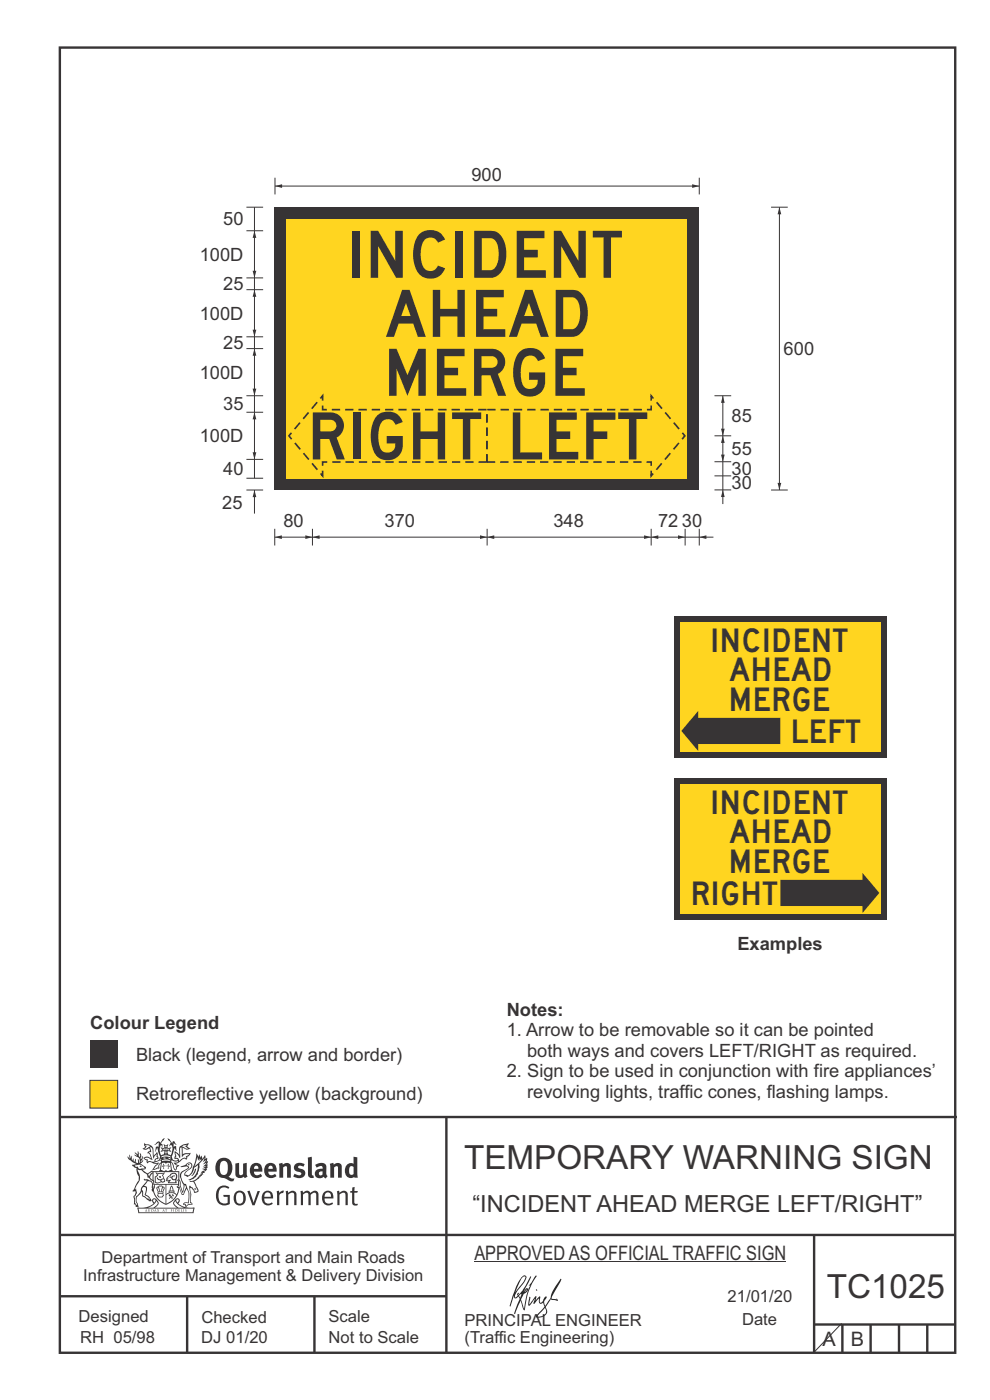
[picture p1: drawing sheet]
<svg xmlns="http://www.w3.org/2000/svg" width="210mm" height="297mm" viewBox="0 0 210 297" stroke-linecap="round" stroke-linejoin="round" font-family="sans-serif">
<g fill="none" stroke="#373435" stroke-width=".51">
<path d="M12.7 10.1h189.9v276.9h-189.9zM12.7 237h190.3M94.7 236.9v50.1M12.7 262h190M12.7 275h82M39.7 275v12M66.7 275v12M172.7 262v25M172.7 281h30M178.7 281v6M184.7 281v6M190.7 281v6"/>
<path d="M196.7 281v6"/>
</g>
<path d="M19.1 220.7h5.9v5.9h-5.9z" fill-rule="evenodd" fill="#373435"/>
<path d="M19.1 229.2h5.9v5.9h-5.9z" fill-rule="evenodd" fill="#ffd520" stroke="#373435" stroke-width=".21"/>
<path d="M100.6 267.7h66.2" fill="none" stroke="#373435" stroke-width=".21"/>
<g fill="#373435">
<path d="M47 246.4a2.55 2.55 0 0 0 0 2.7l.3 .1a.81 .81 0 0 0 1-.9v-.5a1.04 1.04 0 0 0-1.1-1.5zM46.3 246.1a1.82 1.82 0 0 1 2.1-.3 1.82 1.82 0 0 1 .9 1.9 2.29 2.29 0 0 1-.8 1.9l.7 .4h.5l-.2 .6a2.87 2.87 0 0 1-2-.7 2.12 2.12 0 0 1-1.7-3.1z" fill-rule="evenodd"/>
<path d="M49.9 246.8l.8-.1v2a.46 .46 0 0 0 .3 .6 .46 .46 0 0 0 .6-.3v-2.1l.7-.2v2.3l.2 .6-.5 .3-.3-.3a1.02 1.02 0 0 1-1.2 .3 1.02 1.02 0 0 1-.6-1.1z" fill-rule="evenodd"/>
<path d="M54 247.5l-.1 .5h.9a.49 .49 0 0 0-.2-.6 .49 .49 0 0 0-.6 .1zM53.4 247.1a1.34 1.34 0 0 1 1.6-.2 1.34 1.34 0 0 1 .6 1.5v.2h-1.7a.77 .77 0 0 0 .5 .7 .77 .77 0 0 0 .9-.3l.3 .5a1.59 1.59 0 0 1-2 .1 1.59 1.59 0 0 1-.5-2z" fill-rule="evenodd"/>
<path d="M57 247.5l-.1 .5h1a.49 .49 0 0 0-.2-.6 .49 .49 0 0 0-.7 .1zM56.4 247.1a1.34 1.34 0 0 1 1.6-.2 1.34 1.34 0 0 1 .7 1.5v.2h-1.8a.77 .77 0 0 0 .5 .7 .77 .77 0 0 0 .9-.3l.4 .5a1.59 1.59 0 0 1-2.1 .1 1.59 1.59 0 0 1-.5-2z" fill-rule="evenodd"/>
<path d="M59.2 246.9l.7-.2 .1 .4a.95 .95 0 0 1 1-.4 .95 .95 0 0 1 .7 .9v2.2h-.8v-2.2a.46 .46 0 0 0-.8 .1v2.1h-.8z" fill-rule="evenodd"/>
<path d="M62.6 247.1a1.75 1.75 0 0 1 2-.1l-.2 .5-.6-.2a.43 .43 0 0 0-.6 .3l.4 .3a1.04 1.04 0 0 1 1.2 1.1 1.04 1.04 0 0 1-1.4 .9l-1.2-.3 .3-.6 1 .3 .4-.3a.88 .88 0 0 0-1-.5l-.4-.3-.1-.3z" fill-rule="evenodd"/>
<path d="M65.3 245.6l.8-.2 .1 3.8 .3 .1 .1 .5a.88 .88 0 0 1-1-.1 .88 .88 0 0 1-.3-.9z" fill-rule="evenodd"/>
<path d="M67.8 248.6a.43 .43 0 0 0-.1 .7 .43 .43 0 0 0 .7-.1v-.7zM66.8 247.1a1.7 1.7 0 0 1 2.4 .1v1.9l.3 .4-.4 .5-.5-.4a1.03 1.03 0 0 1-1.7-.1 1.03 1.03 0 0 1 .8-1.5l.7-.1v-.4a.8 .8 0 0 0-1.2 .2z" fill-rule="evenodd"/>
<path d="M70 246.9l.7-.2 .1 .4a.95 .95 0 0 1 1-.4 .95 .95 0 0 1 .7 .9v2.2h-.8v-2.2a.46 .46 0 0 0-.8 .1v2.1h-.8z" fill-rule="evenodd"/>
<path d="M74.3 247.4a1.48 1.48 0 0 0 0 1.8h.5l.2-.2v-1.4l-.3-.2zM75 245.4l.8 .1 .1 4.3h-.7l-.1-.1a1.26 1.26 0 0 1-1.4 0 1.26 1.26 0 0 1-.5-1.3 1.29 1.29 0 0 1 .4-1.4 1.29 1.29 0 0 1 1.4-.1z" fill-rule="evenodd"/>
<path d="M46.4 251.9a1.72 1.72 0 0 1 2.3 0l-.3 .3a1.24 1.24 0 0 0-1.4-.2 1.24 1.24 0 0 0-.6 1.3 1.49 1.49 0 0 0 1.2 2l.7-.1v-1.3h-.8l-.1-.4h1.3v1.9a1.93 1.93 0 0 1-2.2 0 1.93 1.93 0 0 1-.7-2.2l.2-.8z" fill-rule="evenodd"/>
<path d="M50.4 253.1a1.65 1.65 0 0 0 .2 2.2 .99 .99 0 0 0 1-1.4 .78 .78 0 0 0-.4-.8 .78 .78 0 0 0-.8 0zM50 252.9a1.33 1.33 0 0 1 1.6-.1 1.33 1.33 0 0 1 .5 1.4 1.31 1.31 0 0 1-1.3 1.5 1.31 1.31 0 0 1-1.2-1.6v-.5z" fill-rule="evenodd"/>
<path d="M52.5 252.7l.4-.1 .9 2.6 .8-2.5h.5l-1.1 3h-.5z" fill-rule="evenodd"/>
<path d="M56.3 253.2l-.2 .7h1.3a.7 .7 0 0 0-.3-.8 .7 .7 0 0 0-.8 .1zM55.9 253a1.22 1.22 0 0 1 1.5-.2 1.22 1.22 0 0 1 .5 1.4h-1.8a.93 .93 0 0 0 .5 1.1 .93 .93 0 0 0 1.1-.2l.2 .3a1.43 1.43 0 0 1-1.8 .1 1.43 1.43 0 0 1-.6-1.7z" fill-rule="evenodd"/>
<path d="M58.7 252.7l.4-.1 .1 .5 .4-.4 .6-.1-.2 .5a.66 .66 0 0 0-.8 .7v1.9h-.4z" fill-rule="evenodd"/>
<path d="M60.6 252.7l.4-.1 .1 .5a.94 .94 0 0 1 1-.5 .94 .94 0 0 1 .8 .8v2.3h-.5l-.1-2.6a.81 .81 0 0 0-1.2 .3v2.3h-.4z" fill-rule="evenodd"/>
<path d="M63.7 252.7l.5-.1 .1 .4 .4-.3a.78 .78 0 0 1 1.1 .4 .9 .9 0 0 1 1-.5 .9 .9 0 0 1 .8 .8v2.3h-.5l-.1-2.5a.67 .67 0 0 0-1.1 .3v2.2h-.5v-2.4l-.4-.3-.7 .4v2.3h-.5z" fill-rule="evenodd"/>
<path d="M69 253.2l-.1 .7h1.3a.7 .7 0 0 0-.3-.8 .7 .7 0 0 0-.9 .1zM68.7 253a1.22 1.22 0 0 1 1.5-.2 1.22 1.22 0 0 1 .5 1.4h-1.8a.93 .93 0 0 0 .4 1.1 .93 .93 0 0 0 1.2-.2l.1 .3a1.44 1.44 0 0 1-1.7 .1 1.44 1.44 0 0 1-.6-1.7z" fill-rule="evenodd"/>
<path d="M71.4 252.7l.5-.1 .1 .5a.94 .94 0 0 1 1-.5 .94 .94 0 0 1 .8 .8v2.3h-.5l-.1-2.6a.81 .81 0 0 0-1.2 .3v2.3h-.4z" fill-rule="evenodd"/>
<path d="M74.7 251.9l.5-.1v.9h.7l-.1 .3h-.6v2.2l.1 .2 .5-.1 .1 .3a.75 .75 0 0 1-1.2-.5v-2.1h-.4v-.3h.4z" fill-rule="evenodd"/>
<path d="M30.8 242.9l1.1 .3-.9 .5h-.4l.6-.6zM31.8 243.4h.2a2.44 2.44 0 0 1 .4 1.9l.1 .5 .7-1-.1 .6 .3 .3a.57 .57 0 0 0-.6 .7l-1-.1-.5 .2 .2-.5-.8-.3 .7-.1 .9 .5 .1-.1-.6-1.3-.2-.2 .5-.1zM30.7 242.4l-.1 .5 .2 .3-.6 .5a1.04 1.04 0 0 0 1.4-.2l.2 .7-.3 .1-.2 .4a.94 .94 0 0 1 .8 1.1l-.2-.1a1.16 1.16 0 0 0-1.5-.1l.3 .4 .4 .1 .1 .6 .2 .1 .1-.2a.94 .94 0 0 1 1.1 .2h.8l-1.2 1.3a1.13 1.13 0 0 0 1.2-.2l.4-.1-.1-.4 .5-.8a.83 .83 0 0 0-.6 1.1l-.3-.1-.7 .4 1.1-1.4-.5 .1-.5-.1 1.3-.5-.1-.1-.9 .4v-.4l.2-.1 .3 .1 .1-.3-.2-.4v-.6l-.1-.4-.7 1v-.7a1.42 1.42 0 0 0-1.6-1.9z" fill-rule="evenodd"/>
<path d="M38.5 243.2l.5-.3 .7-.1-.6 .4 .8 .5h-.3zM38.3 243.5l.2-.1 .1 2a1.69 1.69 0 0 1 1.6-.6l-.8 .5 .1 .5a1.1 1.1 0 0 0-1.5 .5l-.1-.4-.2-.2-.5-.1 .3-.3-.3-.7a1.42 1.42 0 0 1 .8 1.1l.2-.2zM37.1 244.1l.1 1.1-.2 .3 .1 .4h.5l.1 .2a.96 .96 0 0 1-1.1-.1l-.1 .1a1.06 1.06 0 0 0 1.3 .2v.1a.72 .72 0 0 1-1 .2l.3 .4 .6 .3-.4 .1-.1 .7-.2-.3-.4-1.1-.4-.4 .4 .8a1.54 1.54 0 0 0 .7 1.2l.2-.2a.58 .58 0 0 1 .4-.8l.2-.2-.3 .1-.5-.3 .9-.5a.93 .93 0 0 1 1.2-.5v.1l.2-.1 .1-.5a.99 .99 0 0 0 .7-.8l-1.3 .1-.3 .2-.1-1.4 .9 .4 .9-.3-.4-.1-.5-.3 .4-.7-.6 .2a1.46 1.46 0 0 0-1.4 2.1v.3l-.2-.4z" fill-rule="evenodd"/>
<path d="M35.6 246.9l.2 .1-.1 .3 .4 .1h-.4v.5l-.1-.5-.3-.1h.3z" fill-rule="evenodd"/>
<path d="M34.6 246.9l.2 .1v.3h.3l-.3 .1-.1 .5v-.5h-.4l.4-.1z" fill-rule="evenodd"/>
<path d="M34.3 246.8a.57 .57 0 0 1 .9 .2 .57 .57 0 0 1 .9-.2l.2 1.4h-.2a.57 .57 0 0 1-.9 0 .69 .69 0 0 1-1.1 0zM34.2 246l-.3 2.2-.2 .3h3l-.2-.3-.3-2.2-.2 .1v.2l-.8-.1-.8 .1v-.2z" fill-rule="evenodd"/>
<path d="M34.2 250.4a.3 .3 0 0 0 .6 0 .3 .3 0 0 0-.6 0zM33.3 248.9l.3 .3-.3 .4a.79 .79 0 0 0 0 1.3l.8-.3-.1-.2a.55 .55 0 0 1-.7-.6l.1-.1 .2 .3 .3 .2 .8-.2-.4-.7 .4-.4-.7 .2zM33 248.7l1.1 .2 .9-.2-.4 .6 .4 1.2a.56 .56 0 0 1-.8 .3l-.2 .1a.73 .73 0 0 1-.9 .1 .73 .73 0 0 1-.3-1v-.4l.6-.4z" fill-rule="evenodd"/>
<path d="M35.6 249.8l.7-.4a.58 .58 0 0 1 1-.2 .58 .58 0 0 1-.4 1l-.3-.3a.43 .43 0 0 1 .6-.4v-.1a.57 .57 0 0 0-.8 .2h-.2l-.3 .1 .4 .2a.55 .55 0 0 0 .9 .4v.5h-1.3l.3-.4-.1-.2-.6 .2 .2-.3-.2-.1zM35.4 249.8l-.1 .2a.39 .39 0 0 0 .2 .6l.3-.1-.2 .5h1.9l-.1-.8a.86 .86 0 0 0-.1-1.3 .86 .86 0 0 0-1.3 .4z" fill-rule="evenodd"/>
<path d="M36 252.8h.8v.2h-.8zM36.4 251.7l.2 .9h-.4zM36.4 251.5l-.3 .5-.1 .6h-.2v.4l-.7 .4 .2 .1a1.48 1.48 0 0 1 2.1 .1l.2-.1-.6-.5v-.4h-.2l-.1-.6z" fill-rule="evenodd"/>
<path d="M35.8 253.4h.4l.1 .4 .3-.3-.2-.1a.38 .38 0 0 1 .5 .5l-.2-.2-.3 .2 .3 .2-.3 .3-.1-.4-.4 .3-.1-.1 .4-.3-.1-.2-.2 .1z" fill-rule="evenodd"/>
<path d="M34.5 252h.2v.2l-.2 .6h-.2zM33.6 253.2h.9v.2a.55 .55 0 0 1-.8 .4v-.1l-.2-.1zM33.4 252h.2l.2 .8h-.2zM33.6 253l.8-.1 .1 .2h-.8zM33.8 251.7h.5l-.2 1.1h-.1zM33.3 251.8l-.1 .3 .3 1.1a.48 .48 0 0 0-.1 .5 .48 .48 0 0 0 .5 .3h.5a.49 .49 0 0 0 .2-.8l.3-1.1-.1-.3a1.42 1.42 0 0 0-1.5 0z" fill-rule="evenodd"/>
<path d="M33.7 249.5h.4l.1 .3h-.3z" fill-rule="evenodd"/>
<path d="M41.3 248l.3-.1-.2 .8-.6 .8h-.2l.5-.7z" fill-rule="evenodd"/>
<path d="M39.7 247l.3-.2 .5 .2a.88 .88 0 0 1-.6 1.1 1.22 1.22 0 0 0-.8 1.3l.5 .2a.72 .72 0 0 0 .9-.4l.5-.8 .2-.7 .8-.5v.2a2.85 2.85 0 0 1-2 2.8l.1 .2a2.13 2.13 0 0 0 1.9-1.5v-.3a2.01 2.01 0 0 0 .3-1.7l1.1-1.3-.4 1 .7-.5-.7 .9 .8-.3-.8 .8 .7-.2-.9 .6 .8-.1-.8 .4h.7l-.8 .3 .3 .2h-.4l.2 .3h-.4l.2 .3h-.4l.1 .2h-.1a2.16 2.16 0 0 1-2 1.1l.1 .1h.4a.76 .76 0 0 1 .7 .8l.5 1.2-.6 .1a1.45 1.45 0 0 0-1.1-1.2l.2 1.7-.1 1.9 .4 .2a1.07 1.07 0 0 0-1.2 .5v-.3l-.5-.2a.87 .87 0 0 1 1.1-.1v-.8a4.4 4.4 0 0 0-.6-3l-.1-.3h-.2a2.16 2.16 0 0 1-.7-2.2l.3-.4 1.2-.7a.55 .55 0 0 0-.4-.8zM37.8 250.4a.76 .76 0 0 1 .3 1l.6 1.6 .4-1.6 .2 .1a.61 .61 0 0 1-.1 .9l-.3 .8-.2 .1-.7-1.6-.3 .1a1.18 1.18 0 0 0 .1-1.4zM41.8 245.5l.2 .7 .3-.5v.6l.4-.5a1.9 1.9 0 0 1-1.2 1.4l-.3 .3zM38.2 247.5l1.4-.1 .2 .1v.4l-.5 .2a1.26 1.26 0 0 0-.9 1.9l.2 .7a1.84 1.84 0 0 1 .1 2l-.4-1.3a.96 .96 0 0 0-.4-1.2l-.4 .2a.78 .78 0 0 1 0 1.3l.1 .3h.4l.4 1.1a.38 .38 0 0 0 .2 .3 .38 .38 0 0 0 .4 0l.6-1.2a2.94 2.94 0 0 1 .4 2.5l-.1 .4h-.8l-.3 .3v.2h.4l.1 .4 .2 .1a1.02 1.02 0 0 1 1.3-.5v-.4l-.3-.1 .1-1.8-.3-1.3h.1a1.14 1.14 0 0 1 .8 1 .63 .63 0 0 0 .8-.2 .63 .63 0 0 0-.2-.9l-.6-1.3 .9-.5 .2-.4h.3l-.1-.2 .4-.1-.1-.2h.3l-.1-.3 .5-.1-.2-.2 .6-.4v-.2h-.2l.4-.5h-.3l.3-.5-.4 .1 .4-.5v-.3l-.3 .1 .2-.6-.1-.2-.4 .3v-.9l-.6 .9-.2-.8-.2 .5-.3-.7-.1 .6-.5-.8-.1 1.4-.6 1.8a1.81 1.81 0 0 1-1 1.5l-.6-.2a1.75 1.75 0 0 1 1.1-1.3 .75 .75 0 0 0 .1-1.2 .75 .75 0 0 0-1.2 .4z" fill-rule="evenodd"/>
<path d="M41.2 252.1h.3l.2 .2-.4 .1z" fill-rule="evenodd"/>
<path d="M29.4 256.4h11.6l-.1 .8h-11.4zM31.3 256.2l.5-.2a2.48 2.48 0 0 0 1.4-1.2l.3 .5-.5 .6-.5 .3zM32.5 254.5l.3-.1 .2 .1-.3 .6zM37.2 254.8a2.65 2.65 0 0 0 1.8 1.4h-1.1l-.5-.3-.5-.6zM37.4 254.5l.2-.1 .3 .1-.3 .6zM29.2 256.2l.1 1.2h11.8l.2-1.1-.2-.1a4.1 4.1 0 0 1-3.3-.9l.3-.4-.1-.6a1.06 1.06 0 0 0-1.3 1l.2 .4 .6 .5h-4.7l.3-.2a.84 .84 0 0 0 .6-.7 .84 .84 0 0 0-.5-.8l-.3-.2h-.5l-.1 .6 .3 .4a4.2 4.2 0 0 1-3.4 .9z" fill-rule="evenodd"/>
<path d="M31 256.7l.1 .2h-.2zM31 256.5l-.3 .5 .4-.1 .2 .1z" fill-rule="evenodd"/>
<path d="M31.3 256.5h.3v.5a.25 .25 0 0 0 .2-.2 .25 .25 0 0 0-.1-.3l.1 .1a.29 .29 0 0 1 0 .4 .29 .29 0 0 1-.4 0 .29 .29 0 0 1 0-.4z" fill-rule="evenodd"/>
<path d="M32.2 256.6a.22 .22 0 0 1 .3 .2 .22 .22 0 0 1-.3 .2zM32 256.5l.1 .5a.33 .33 0 0 0 .4 0 .33 .33 0 0 0 0-.5 .33 .33 0 0 0-.5 0z" fill-rule="evenodd"/>
<path d="M32.9 256.7l.1 .2h-.2zM32.9 256.5l-.2 .5 .3-.1 .2 .1z" fill-rule="evenodd"/>
<path d="M33.3 256.5h.2l.1 .2 .2-.2-.2 .3 .2 .2-.3-.2-.1 .2h-.1l.2-.2z" fill-rule="evenodd"/>
<path d="M34.7 256.7l.1 .2h-.2zM34.7 256.5l-.3 .5 .4-.1 .2 .1z" fill-rule="evenodd"/>
<path d="M35 256.5h.5l-.2 .1v.4h-.2l.1-.4z" fill-rule="evenodd"/>
<path d="M36.2 256.5h.3l-.1 .1v.2l.1-.1-.1 .1v.2h-.2z" fill-rule="evenodd"/>
<path d="M36.7 256.5h.2v.5h-.2z" fill-rule="evenodd"/>
<path d="M37.3 256.6a.22 .22 0 0 1 .3 .2 .22 .22 0 0 1-.3 .2zM37.1 256.5v.5a.33 .33 0 0 0 .5 0 .33 .33 0 0 0 0-.5 .33 .33 0 0 0-.5 0z" fill-rule="evenodd"/>
<path d="M37.8 256.5h.4l-.2 .1v.2l.1-.1-.1 .1v.2h.2h-.4z" fill-rule="evenodd"/>
<path d="M38.4 256.5h.2l-.1 .4 .2 .1h-.3z" fill-rule="evenodd"/>
<path d="M38.9 256.5h.2v.5h-.2z" fill-rule="evenodd"/>
<path d="M39.3 256.6l.2-.1-.1 .1 .2 .3-.2 .1h-.1v-.1h.2z" fill-rule="evenodd"/>
<path d="M34.2 245.4a1.51 1.51 0 0 1 2 .2 2.67 2.67 0 0 0-2.1 0zM35.7 245.6l.4 .1 .1 .3-.4-.2zM34.6 245.6l.5-.1 .1 .3h-.4zM34 245.8l.3 .2h-.3zM34.9 244.9l.3-.2 .3 .2zM34.9 243.6h.2v.4h-.2zM35 243.1l.2 .1 .2-.1-.1 .3h-.2zM35.1 244.3h.2l.1 .4-.2-.2-.2 .2zM35.3 243.6h.2v.4h-.2zM34.4 243.6l.3 .1 .1 .3-.4 .1 .2-.2zM35.7 243.7l.3-.1-.2 .3 .2 .2-.4-.1zM32.7 242.9l1-.5-.1 1-.2-.2-.3 .2-.3 1 .5-.9 .3 .8a1.84 1.84 0 0 1 .2 1.8l.4 .1a2.48 2.48 0 0 1 2.2 0l.2-.2-.2-.7 .7-1.8 .4 .7-.2-1.1h-.2l-.2 .3v-.9l.6 .4-.6-.8-.3 .1-.1 .4-.5-.9-.5-.3 .2 .5 .6 .5-.5 .8 .4-.4a2.06 2.06 0 0 1 0 2.3l-.5-.2-.2-.6 .1-.1 .8 .2-.4-.5 .4-.5-.7 .2-.2-.2 .2-.7-.5 .3-.5-.3 .2 .7-.2 .2-.7-.2 .4 .5-.4 .5 .8-.2 .1 .1-.2 .6-.5 .2a2.02 2.02 0 0 1 0-2.2l.3 .5-.1-.7-.3-.1 .8-1.2-.4 .3-.5 .8-.2-.3a.8 .8 0 0 0-.8 .5z" fill-rule="evenodd"/>
<path d="M29.2 248l.3 .2a.61 .61 0 0 1 .8 .4l.3 .2a.8 .8 0 0 1 .6 1l.4 .1 .5 .5a1 1 0 0 1 .5 1.1l-.1 .6v-.4h-.1a.96 .96 0 0 0-.8-1.3l-.2-.2h-.7l-.1-.2-.1 .1 .1 .3h.6l-1.2 1.4-.2 .9-.4 .6a1.33 1.33 0 0 0-.5 1.9l.2 .5a1.26 1.26 0 0 1-.5-1.5l-.1-.3a1.56 1.56 0 0 0 .4-1.8l-.3 .3 .2-.6a3.2 3.2 0 0 0 .7-2.9zM30.4 251.8l.4 .1a2.06 2.06 0 0 1-.1 1.6l.7 .5 .4 .4-.6-.1-.8-.6-.1-.9a.51 .51 0 0 1 .1-1zM28.6 247.3a1.52 1.52 0 0 1 2.1 .5l-1.1 .2-.2-.1-.1-.5-.5 .1zM27.5 244.9v.9l-.3-.4h-.1a3.1 3.1 0 0 0 1.9 1.6l-1 .1 .5 .6 .5 .1 .1 1.1a1.84 1.84 0 0 1-.3 2.5l-.4 .9-.3 .4 .2 .1 .4-.2 .1 .5-.2 .5-.3 .2 .1 1.7 .2-.1 .3 .6h.1h.4l-.1-.5a1.3 1.3 0 0 1-.1-1.7l.9-1 .1 1 .6 .3 .5 .5 .1-.1 .2 .3h.5a1.85 1.85 0 0 0-1.2-1.4l.1-.3a1.39 1.39 0 0 0 0-1.4l-.5-.1 .5-.6a.66 .66 0 0 1 .9-.4 .66 .66 0 0 1 .3 1l-.1 .4 .2-.1v.1l-.1 .3 .2 .5 .1-.2a2.24 2.24 0 0 0 .1-2.2 .73 .73 0 0 1-.7-.7 .73 .73 0 0 1 .6-.8v-.2a.94 .94 0 0 0-.9 .9 .48 .48 0 0 1-.1-.6 .48 .48 0 0 1 .5-.3l.5-.2a.51 .51 0 0 0-.8 .2l-.5 .2-1-.8 .6-.1 .2-.4-1.2-.7 .5-.5v-.3l-.5 .4 .1-.2a.69 .69 0 0 0 .2-1.1v.5l-.2 .3v-1.1l-.3-.2 .1 .5-.1 .2-.4-1.2v.7l-.6-.4 .5 .7-.6-.2 .3 .2a1 1 0 0 1 .7 1.5l-.2-.8v.8l-.5-.2v-.7l-.2 .6-.2-.1-.1-.5-.2 .4-.2-.3 .1-.7-.2 .6z" fill-rule="evenodd"/>
<path d="M29.6 247.4l.2-.2 .3 .3z" fill-rule="evenodd"/>
<path d="M32.4 248.5h5.6v2l-.2-.1v-1.7h-5.2v2.5h5.2v-.8l.1 .2-.1 1.1v-.4h-2.5v4.1a4.1 4.1 0 0 0 2.6-3.6l.1-.1a4 4 0 0 1-2.8 3.9 4.2 4.2 0 0 1-2.8-4.7l.1 1.2 .1-.1a3.8 3.8 0 0 0 2.5 3.4v-4.1h-2.5l-.2-.8z" fill-rule="evenodd"/>
<circle cx="40" cy="247" r=".17"/>
</g>
<g fill="#252726">
<path d="M111.6 273.7l.2-.2-.5 .7zM110.4 274.5l.3 .1-.3 .7-.3-.4zM110.9 270.9l.5-.1a9.3 9.3 0 0 1-2 3.2l-.1 .2 1-2.5zM110.6 271a14.7 14.7 0 0 0-2.2 4.9l-.3 1.2 .1 .1 .8-2.4a.42 .42 0 0 0 .2 .7 .42 .42 0 0 0 .6-.3l.2-.2 .2 .6-1.1 3.1h.2l1.1-2.8 .6 1.9 .2 .2 .2-.5a13.5 13.5 0 0 1 2-6.2l.5-.5-.2-.2-1.6 2.1 .4-.1a14.9 14.9 0 0 0-1.3 5.1l-.4-1.2a1.39 1.39 0 0 1 .2-1.8l.1-.2a.92 .92 0 0 0 .8-1.2 .75 .75 0 0 0-.7 .7l-.2 .2 1.6-3.4h-.1l-.4 .7a10.5 10.5 0 0 1-2.2 3.2l.2-.4a.32 .32 0 0 0-.4 .2 .32 .32 0 0 0 .1 .4l-.5 .4a3.2 3.2 0 0 1 1.1-2.3l.5-.6a2.49 2.49 0 0 0 .7-1.6l-.3-.2z" fill-rule="evenodd"/>
<path d="M115.6 277.5a1.15 1.15 0 0 1 .1 1.3 1.15 1.15 0 0 1-1.2 .5h-.5zM112.3 275.1l-.3 1.7 .3 .2 1.2-1.5-.3 1.1 1.1-1.2a.94 .94 0 0 0 .4 1.2l.5-.3 .3 .9-1.2 1.3a.98 .98 0 0 0-.5 1 1.9 1.9 0 0 0 2.3-1.3l-.1-.3a1.02 1.02 0 0 1 .3-1.4l.5-.9 1.5 .3-.2-.5v.3l-1.1-.2v-.2l2-3.6 .1-.3-.1-.1-1.8 2.7a6.6 6.6 0 0 1-1.5 3l-.2-.2a1.01 1.01 0 0 1 .4-1.4l.1-.2-.3-.2-.3 .5-.2 .5-.5 .4-.2-.4 .1-.9-.2-.1-.8 .9 .2-.9h-.1l-1.4 1.7 .2-1.4v-.1z" fill-rule="evenodd"/>
<path d="M113.7 273.5l.3 .3h-.3z" fill-rule="evenodd"/>
</g>
<path d="M58.3 44h90v60h-90z" fill-rule="evenodd" fill="#373435"/>
<path d="M60.8 46.5h85v55h-85z" fill-rule="evenodd" fill="#ffd520"/>
<path d="M58.3 39.5h90" fill="none" stroke="#373435" stroke-width=".21"/>
<g fill="#373435">
<path d="M58.3 39.5l1.5-.4v.8z"/>
<path d="M146.8 39.1l1.5 .4-1.5 .4z"/>
</g>
<path d="M58.3 37.7v3.5M148.3 37.7v3.5M153.3 92.5v11.5" fill="none" stroke="#373435" stroke-width=".21"/>
<g fill="#373435">
<path d="M153.3 92.5l.4 1.5h-.8z"/>
<path d="M152.9 96.4h.8l-.4 1.6z"/>
</g>
<path d="M153.3 84v8.5" fill="none" stroke="#373435" stroke-width=".21"/>
<g fill="#373435">
<path d="M153.3 84l.4 1.5h-.8z"/>
<path d="M152.9 90.9h.8l-.4 1.6z"/>
</g>
<path d="M165.3 44v60" fill="none" stroke="#373435" stroke-width=".21"/>
<g fill="#373435">
<path d="M165.3 44l.4 1.5h-.8z"/>
<path d="M164.9 102.4h.8l-.4 1.6z"/>
</g>
<path d="M151.6 98h3.5M151.6 92.5h3.5M151.6 84h3.5M151.6 101h3.5M153.3 103.9v3" fill="none" stroke="#373435" stroke-width=".21"/>
<path d="M103.3 86.9h34.8v-2.9l7.2 8.5-7.2 8.5v-3h-34.8z" fill="none" stroke="#373435" stroke-width=".35" stroke-dasharray="1.8 1.1" stroke-linecap="butt"/>
<path d="M153.3 103.9l.4 1.5h-.8z" fill="#373435"/>
<path d="M68.4 84v2.9h34.9v11.1h-34.9v3l-7.1-8.5z" fill="none" stroke="#373435" stroke-width=".35" stroke-dasharray="1.8 1.1" stroke-linecap="butt"/>
<path d="M54 44v5M54 59v2.5M163.6 44h3.5M54 71.5v2.5M54 84v17.5M151.6 103.9h3.5M163.6 104h3.5" fill="none" stroke="#373435" stroke-width=".21"/>
<g fill="#373435">
<path d="M54 87.5l.4 1.5h-.8z"/>
<path d="M53.6 95.9h.8l-.4 1.6z"/>
</g>
<path d="M54 74v10" fill="none" stroke="#373435" stroke-width=".21"/>
<g fill="#373435">
<path d="M54 74l.4 1.5h-.8z"/>
<path d="M53.6 82.4h.8l-.4 1.6z"/>
</g>
<path d="M54 61.5v10" fill="none" stroke="#373435" stroke-width=".21"/>
<g fill="#373435">
<path d="M54 61.5l.4 1.5h-.8z"/>
<path d="M53.6 69.9h.8l-.4 1.6z"/>
</g>
<path d="M54 49v10" fill="none" stroke="#373435" stroke-width=".21"/>
<g fill="#373435">
<path d="M54 49l.4 1.5h-.8z"/>
<path d="M53.6 57.4h.8l-.4 1.6z"/>
</g>
<path d="M54 104v5" fill="none" stroke="#373435" stroke-width=".21"/>
<path d="M54 104l.4 1.5h-.8z" fill="#373435"/>
<path d="M52.3 49h3.5M52.3 59h3.5M52.3 44h3.5M52.3 74h3.5M52.3 61.5h3.5M52.3 71.5h3.5M52.3 87.5h3.5M52.3 97.5h3.5M52.3 84h3.5M52.3 104h3.5M52.3 101.5h3.5M58.3 114h8" fill="none" stroke="#373435" stroke-width=".21"/>
<g fill="#373435">
<path d="M58.3 114l1.5-.4v.7z"/>
<path d="M64.8 113.6l1.5 .4-1.5 .3z"/>
</g>
<path d="M66.3 114h37" fill="none" stroke="#373435" stroke-width=".21"/>
<g fill="#373435">
<path d="M66.3 114l1.5-.4v.7z"/>
<path d="M101.8 113.6l1.5 .4-1.5 .3z"/>
</g>
<path d="M103.3 114h34.8" fill="none" stroke="#373435" stroke-width=".21"/>
<g fill="#373435">
<path d="M103.3 114l1.5-.4v.7z"/>
<path d="M136.6 113.6l1.5 .4-1.5 .3z"/>
</g>
<path d="M138.1 114h7.2" fill="none" stroke="#373435" stroke-width=".21"/>
<g fill="#373435">
<path d="M138.1 114l1.5-.4v.7z"/>
<path d="M143.8 113.6l1.5 .4-1.5 .3z"/>
</g>
<path d="M145.3 114h6" fill="none" stroke="#373435" stroke-width=".21"/>
<path d="M148.3 114l1.5-.4v.7z" fill="#373435"/>
<path d="M58.3 112.2v3.5M66.3 112.2v3.5M103.3 112.2v3.5M138.1 112.2v3.5M145.3 112.2v3.5M148.3 112.2v3.5M178.5 280.8l-6 6.2" fill="none" stroke="#373435" stroke-width=".21"/>
<path d="M143 130.8h45v30h-45z" fill-rule="evenodd" fill="#373435"/>
<path d="M144.3 132.1h42.5v27.5h-42.5z" fill-rule="evenodd" fill="#ffd520"/>
<g fill="#373435">
<path d="M148.1 150.8v1.5h17.4v5.5h-17.4v1.5l-3.6-4.2z" fill-rule="evenodd"/>
<path d="M143 165.2h45v30h-45z" fill-rule="evenodd"/>
</g>
<path d="M144.3 166.4h42.5v27.5h-42.5z" fill-rule="evenodd" fill="#ffd520"/>
<path d="M165.5 186.7h17.4v-1.5l3.6 4.2-3.6 4.3v-1.5h-17.4z" fill-rule="evenodd" fill="#373435"/>
<g font-size="13.8" fill="#373435">
<text x="73.4" y="58.9">INCIDENT</text>
<text x="81.6" y="71.5">AHEAD</text>
<text x="81.3" y="84">MERGE</text>
<text x="65.2" y="97.5">RIGHT</text>
<text x="107.6" y="97.5">LEFT</text>
</g>
<g font-size="7.1" fill="#373435">
<text x="98.4" y="248.1">TEMPORARY WARNING SIGN</text>
<text x="175.4" y="275.3">TC1025</text>
</g>
<g font-size="6.9" fill="#373435">
<text x="150.6" y="138.3">INCIDENT</text>
<text x="154.7" y="144.6">AHEAD</text>
<text x="154.6" y="150.8">MERGE</text>
<text x="167.7" y="157.6">LEFT</text>
<text x="150.6" y="172.7">INCIDENT</text>
<text x="154.7" y="178.9">AHEAD</text>
<text x="154.6" y="185.2">MERGE</text>
<text x="146.5" y="191.9">RIGHT</text>
</g>
<text font-size="5" fill="#373435" x="100.2" y="257.1">“INCIDENT AHEAD MERGE LEFT/RIGHT”</text>
<g font-size="4.2" fill="#373435">
<text x="100.6" y="267.2">APPROVED AS OFFICIAL TRAFFIC SIGN</text>
<text x="174.5" y="285.5">A</text>
<text x="180.5" y="285.5">B</text>
</g>
<g font-size="3.9" fill="#373435">
<text x="100" y="38.4">900</text>
<text x="47.3" y="47.8">50</text>
<text x="42.4" y="55.3">100D</text>
<text x="47.3" y="61.6">25</text>
<text x="42.4" y="67.8">100D</text>
<text x="47.3" y="74.1">25</text>
<text x="166.2" y="75.4">600</text>
<text x="42.4" y="80.3">100D</text>
<text x="47.3" y="87.1">35</text>
<text x="155.2" y="89.6">85</text>
<text x="42.4" y="93.8">100D</text>
<text x="47.3" y="100.8">40</text>
<text x="155.2" y="100.8">30</text>
<text x="155.2" y="96.5">55</text>
<text x="155.2" y="103.8">30</text>
<text x="47.2" y="108.1">25</text>
<text x="60.1" y="111.9">80</text>
<text x="81.6" y="111.9">370</text>
<text x="117.4" y="111.9">348</text>
<text x="139.6" y="111.9">72</text>
<text x="144.6" y="111.9">30</text>
<text x="156.4" y="201.5">Examples</text>
<text x="107.5" y="215.5">Notes:</text>
<text x="19.1" y="218.3">Colour Legend</text>
<text x="107.5" y="219.8">1. Arrow to be removable so it can be pointed</text>
<text x="28.9" y="225.2">Black (legend, arrow and border)</text>
<text x="111.8" y="224.2">both ways and covers LEFT/RIGHT as required.</text>
<text x="28.9" y="233.4">Retroreflective yellow (background)</text>
<text x="107.5" y="228.5">2. Sign to be used in conjunction with fire appliances’</text>
<text x="111.8" y="232.8">revolving lights, traffic cones, flashing lamps.</text>
</g>
<g font-size="3.5" fill="#373435">
<text x="21.6" y="267.9">Department of Transport and Main Roads</text>
<text x="17.7" y="271.8">Infrastructure Management &amp; Delivery Division</text>
<text x="16.7" y="280.4">Designed</text>
<text x="42.7" y="280.6">Checked</text>
<text x="69.7" y="280.4">Scale</text>
<text x="98.5" y="281.3">PRINCIPAL ENGINEER</text>
<text x="154.3" y="276.2">21/01/20</text>
<text x="157.4" y="281.2">Date</text>
<text x="17" y="284.8">RH 05/98</text>
<text x="42.7" y="284.8">DJ 01/20</text>
<text x="69.7" y="285">Not to Scale</text>
<text x="98.5" y="284.8">(Traffic Engineering)</text>
</g>
</svg>
